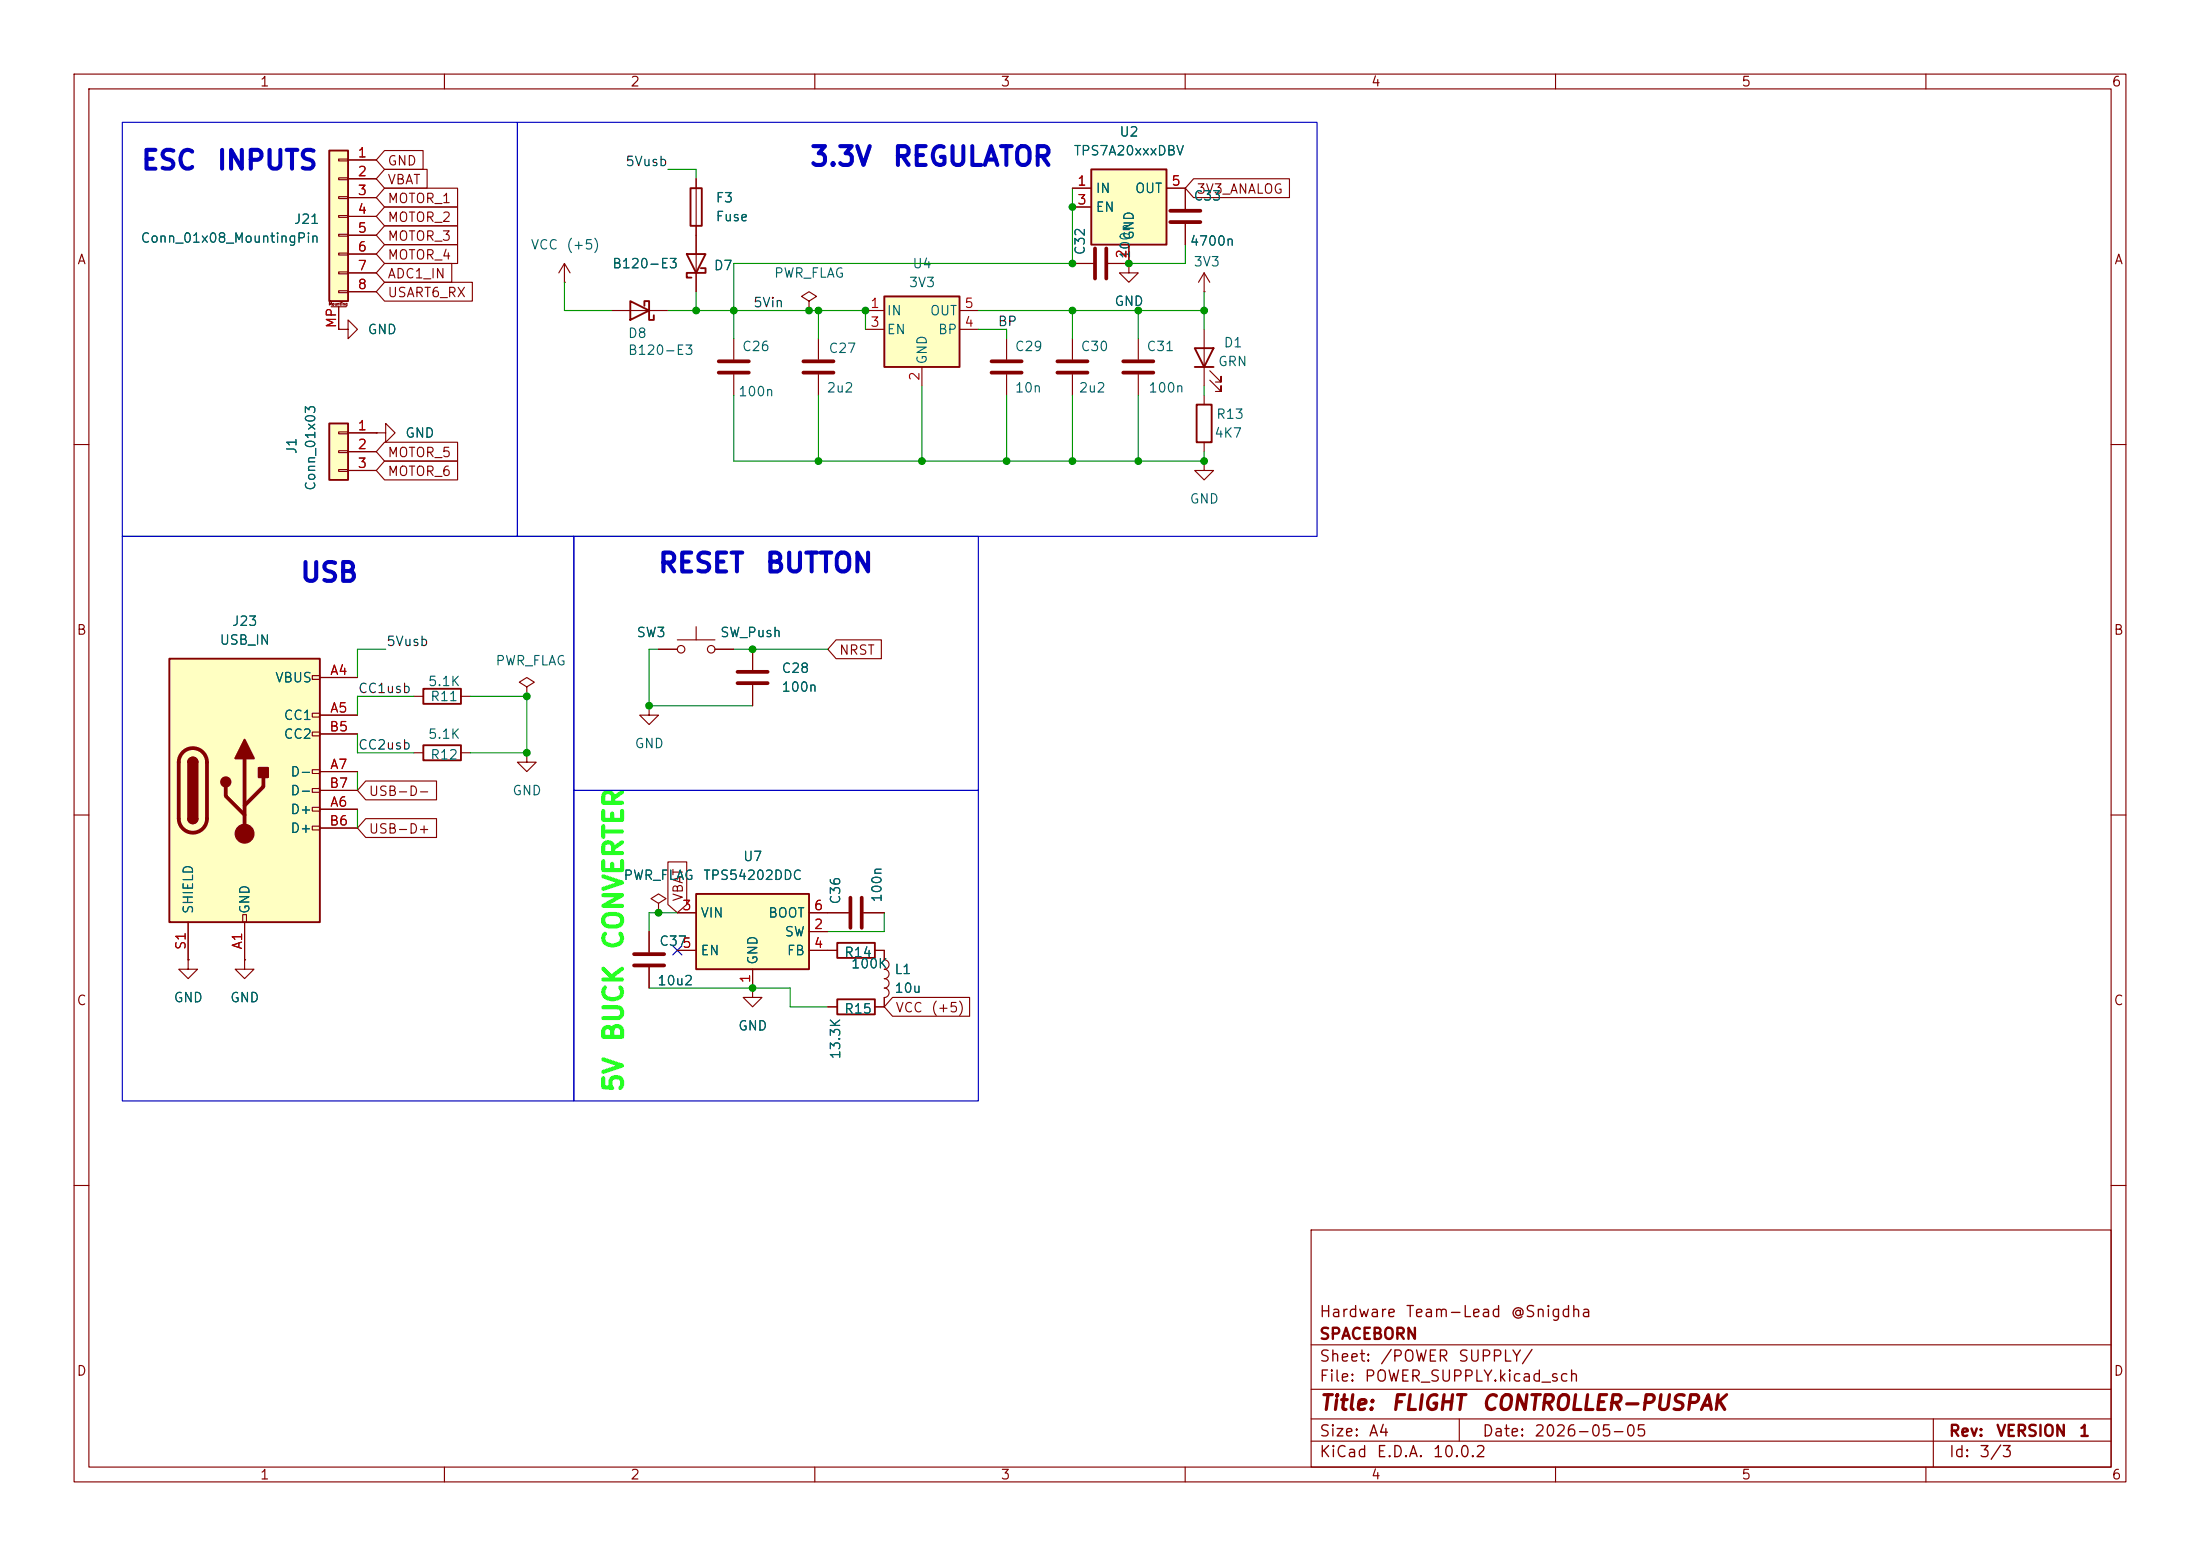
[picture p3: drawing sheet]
<svg xmlns="http://www.w3.org/2000/svg" width="297mm" height="210mm" viewBox="0 0 297 210" stroke-linecap="round" stroke-linejoin="round" font-family="sans-serif">
<g fill="none" stroke="#840000" stroke-width=".15">
<path d="M10 10h277v190h-277zM12 12h273v186h-273zM60 10v2M110 10v2M160 10v2M210 10v2M260 10v2M99.1 45.7v2.8M99.1 50.5v2.8M135.9 45.7v2.8M135.9 50.5v2.8M162.6 44.5v7.6"/>
<path d="M162.6 53.3v1.3M162.6 59.7v1.3M163.3 51.3l1.5 1.5v-.7v.7h-.7M163.3 50l1.5 1.6v-.8v.8h-.7M10 60h2M162.6 62.2v1.3h1.2l-1.2 1.3-1.3-1.3h1.3M162.6 62.2h.1M285 60h2M88.9 87.6h2.5M91.4 86.4h5.1M94 84.6v1.8M96.5 87.6h2.6"/>
<path d="M10 110h2M285 110h2M25.4 129.5v1.3h1.3l-1.3 1.3-1.3-1.3h1.3M25.4 129.5h.1M87.6 125.7v2.8M87.6 130.6v2.8M88.9 121.9l1-.6-1-.6-1 .6 1 .6v1.3M88.9 123.2h.1M101.6 133.4v1.2h1.3l-1.3 1.3-1.3-1.3h1.3M101.6 133.4h.1M111.8 128.3h1.2M118.1 128.3h1.3"/>
<path d="M10 160h2M177 166h108v32h-108zM285 160h2M60 198v2M110 198v2M160 198v2M177 194.5h108M177 191.5h108M177 187.5h108M177 181.5h108M197 191.5v3M210 198v2"/>
<path d="M260 198v2M261 191.5v6.5"/>
<circle cx="91.9" cy="87.6" r=".51"/>
<circle cx="96" cy="87.6" r=".51"/>
</g>
<path d="M97 48.8h4.1M97 50.3h4.1M133.9 48.8h4M133.9 50.3h4M85.6 128.8h4.1M85.6 130.3h4.1" fill="none" stroke="#840000" stroke-width=".51"/>
<path d="M161.3 47h2.5l-1.2 2.5zM161.3 49.5h2.5M161.5 54.6h2.1v5.1h-2.1zM113 127.3h5.1v2h-5.1z" fill="none" stroke="#840000" stroke-width=".25"/>
<path d="M22.9 88.9h20.3v35.6h-20.3z" fill="#ffffc2"/>
<g fill="none" stroke="#840000" stroke-width=".15">
<path d="M153.7 45.7v2.8M153.7 50.5v2.8M42.2 91.2h1v.5h-1zM42.2 96.3h1v.5h-1zM42.2 98.8h1v.5h-1zM43.2 91.4h5.1M43.2 96.5h5.1M43.2 99.1h5.1M42.2 103.9h1v.5h-1zM42.2 106.4h1v.5h-1zM42.2 109h1v.5h-1zM42.2 111.5h1v.5h-1z"/>
<path d="M43.2 109.2h5.1M43.2 104.1h5.1M43.2 111.8h5.1M43.2 106.7h5.1M25.4 124.5v5M32.8 123.4h.5v1.1h-.5zM33 129.5v1.3h1.3l-1.3 1.3-1.3-1.3h1.3M33 129.5h.1M33 124.5v5M111.8 135.9h1.2M111.8 123.2h2.8M116.6 123.2h2.8"/>
<path d="M118.1 135.9h1.3"/>
</g>
<path d="M22.9 88.9h20.3v35.6h-20.3zM25.4 102.9a.64 .64 0 0 1 .6-.7 .64 .64 0 0 1 .7 .7M25.4 110.5a.64 .64 0 0 0 .6 .6 .64 .64 0 0 0 .7-.6M113 134.9h5.1v2h-5.1z" fill="none" stroke="#840000" stroke-width=".25"/>
<path d="M151.6 48.8h4.1M151.6 50.3h4.1M24.7 101.5a1.9 1.9 0 0 1 2.1-.4 1.9 1.9 0 0 1 1.1 1.8v7.6a1.91 1.91 0 0 1-1.9 1.9 1.91 1.91 0 0 1-1.9-1.9v-7.6a1.9 1.9 0 0 1 .6-1.4zM30.5 106.2v1.2l2.5 2.6M33 102.4v10.1M35.6 104.9v1.3l-2.6 2.5M114.8 121.2v4M116.3 121.2v4" fill="none" stroke="#840000" stroke-width=".51"/>
<g fill="#840000" stroke="#840000" stroke-width=".25">
<path d="M25.4 102.9h1.3v7.6h-1.3z"/>
<path d="M25.6 102.4a.64 .64 0 0 1 .7-.1 .64 .64 0 0 1 .4 .6h-1.3z"/>
<path d="M25.4 110.5h1.3a.64 .64 0 0 1-.7 .6 .64 .64 0 0 1-.6-.6z"/>
<path d="M33 99.8l1.3 2.6h-2.6z"/>
<path d="M34.9 103.6h1.3v1.3h-1.3z"/>
<circle cx="30.5" cy="105.5" r=".63"/>
</g>
<circle cx="33" cy="112.5" r="1.27" fill="#840000" stroke="#840000" stroke-width=".15"/>
<path d="M44.4 20.3h2.6v20.3h-2.6z" fill="#ffffc2"/>
<path d="M44.4 20.3h2.6v20.3h-2.6zM85.1 40.6l2.5 1.3-2.5 1.3zM87 41.3v-.7h.6v2.6h.7v-.7M57.1 93h5.1v2h-5.1zM57.1 100.6h5.1v2h-5.1z" fill="none" stroke="#840000" stroke-width=".25"/>
<g fill="none" stroke="#840000" stroke-width=".15">
<path d="M45.7 21.5h1.3v.2h-1.3zM45.7 24h1.3v.3h-1.3zM45.7 26.5h1.3v.3h-1.3zM45.7 29.1h1.3v.2h-1.3zM45.7 31.6h1.3v.3h-1.3zM45.7 34.2h1.3v.2h-1.3zM45.7 36.7h1.3v.3h-1.3zM45.7 39.2h1.3v.3h-1.3zM47 21.6h3.8M47 24.1h3.8M47 26.7h3.8M47 29.2h3.8"/>
<path d="M47 31.8h3.8M47 34.3h3.8M47 36.8h3.8M47 39.4h3.8M76.2 38.1h.1M76.2 35.6l-.8 1.2M76.2 35.6l.8 1.2M76.2 35.6v2.5M44.7 41.4h2M45.7 41.4v3.1M82.5 41.9h7.7M55.9 94h1.2"/>
<path d="M62.2 94h1.3M71.1 92.7l1-.6-1-.7-1 .7 1 .6v1.3M71.1 94h.1M55.9 101.6h1.2M62.2 101.6h1.3M71.1 101.6v1.3h1.3l-1.3 1.2-1.3-1.2h1.3M71.1 101.6h.1"/>
</g>
<path d="M94 120.7h15.2v10.1h-15.2z" fill="#ffffc2"/>
<path d="M92.7 34.3h2.5l-1.2 2.5zM94.6 36.2h.6v.6h-2.5v.7h.6M94 120.7h15.2v10.1h-15.2z" fill="none" stroke="#840000" stroke-width=".25"/>
<g fill="none" stroke="#840000" stroke-width=".15">
<path d="M94 31.8v7.6M110.5 45.7v2.8M110.5 50.5v2.8M87.6 95.3v1.2h1.3l-1.3 1.3-1.2-1.3h1.2M87.6 95.3h.1M101.6 87.6v2.8M101.6 92.5v2.8M91.4 123.2h2.6M91.4 128.3h2.6M101.6 130.8v2.6M109.2 125.7h2.6M109.2 123.2h2.6"/>
<path d="M109.2 128.3h2.6M119.4 128.3v1.2a.64 .64 0 0 1 .6 .7 .64 .64 0 0 1-.6 .6 .64 .64 0 0 1 .6 .7 .64 .64 0 0 1-.6 .6M119.4 132.1a.64 .64 0 0 1 .6 .6 .64 .64 0 0 1-.6 .7 .64 .64 0 0 1 .6 .6 .64 .64 0 0 1-.6 .6v1.3"/>
</g>
<path d="M108.5 48.8h4M108.5 50.3h4M99.6 90.7h4M99.6 92.2h4" fill="none" stroke="#840000" stroke-width=".51"/>
<path d="M44.4 57.2h2.6v7.6h-2.6z" fill="#ffffc2"/>
<path d="M93.2 25.4h1.5v5.1h-1.5zM44.4 57.2h2.6v7.6h-2.6z" fill="none" stroke="#840000" stroke-width=".25"/>
<g fill="none" stroke="#840000" stroke-width=".15">
<path d="M94 24.1v7.7M144.8 35.6h2.8M149.6 35.6h2.8M152.4 35.6v1.2h1.3l-1.3 1.3-1.3-1.3h1.3M152.4 35.6h.1M160 25.4v2.8M160 30.2v2.8M162.6 39.4h.1M162.6 36.8l-.8 1.3M162.6 36.8l.7 1.3M162.6 36.8v2.6M45.7 58.3h1.3v.2h-1.3z"/>
<path d="M45.7 44.5h1.3v-1.3l1.3 1.3-1.3 1.2v-1.2M45.7 44.5h.1M47 58.4h3.8M50.8 58.4h1.3v-1.2l1.2 1.2-1.2 1.3v-1.3M50.8 58.4h.1M109.2 40.6l1-.6-1-.6-1 .6 1 .6v1.3M109.2 41.9h.1M45.7 60.8h1.3v.3h-1.3zM45.7 63.4h1.3v.2h-1.3zM47 61h3.8M47 63.5h3.8"/>
</g>
<path d="M147.8 33.5v4.1M149.4 33.5v4.1M158 28.4h4.1M158 30h4.1" fill="none" stroke="#840000" stroke-width=".51"/>
<path d="M119.4 40h10.1v9.5h-10.1z" fill="#ffffc2"/>
<path d="M119.4 40h10.1v9.5h-10.1z" fill="none" stroke="#840000" stroke-width=".25"/>
<path d="M116.8 41.9h2.6M116.8 44.5h2.6M124.5 49.5v2.6M129.5 41.9h2.6M129.5 44.5h2.6M144.8 45.7v2.8M144.8 50.5v2.8" fill="none" stroke="#840000" stroke-width=".15"/>
<path d="M142.7 48.8h4.1M142.7 50.3h4.1" fill="none" stroke="#840000" stroke-width=".51"/>
<path d="M147.3 22.9h10.2v10.1h-10.2z" fill="#ffffc2"/>
<path d="M147.3 22.9h10.2v10.1h-10.2z" fill="none" stroke="#840000" stroke-width=".25"/>
<g fill="none" stroke="#840000" stroke-width=".15">
<path d="M47 21.6h3.8M47 24.1h3.8M47 26.7h3.8M47 29.2h3.8M47 31.8h3.8M47 34.3h3.8M47 36.8h3.8M47 39.4h3.8M51.9 20.3h5.2v2.6h-5.2l-1.1-1.3zM51.9 22.9h5.8v2.5h-5.8l-1.1-1.3zM51.9 35.6h9.1v2.5h-9.1l-1.1-1.3zM51.9 30.5h9.9v2.5h-9.9l-1.1-1.2z"/>
<path d="M51.9 27.9h9.9v2.6h-9.9l-1.1-1.3zM51.9 33h9.9v2.6h-9.9l-1.1-1.3zM51.9 38.1h11.9v2.5h-11.9l-1.1-1.2zM51.9 25.4h9.9v2.5h-9.9l-1.1-1.2zM94 24.1v1.3M94 30.5v3.8M94 36.8v2.6M144.8 25.4h2.5M144.8 27.9h2.5M144.8 35.6h2.8M149.6 35.6h2.8M152.4 35.6h.1"/>
<path d="M152.4 33v2.6M157.5 25.4h2.5M160 25.4v2.8M160 30.2v2.8M161.1 24.1h13v2.6h-13l-1.1-1.3zM45.7 44.5h.1M45.7 41.4v3.1M47 58.4h3.8M50.8 58.4h.1M51.9 59.7h9.9v2.5h-9.9l-1.1-1.2zM47 61h3.8M47 63.5h3.8"/>
<path d="M51.9 62.2h9.9v2.6h-9.9l-1.1-1.3zM43.2 91.4h5.1M43.2 96.5h5.1M43.2 99.1h5.1M88.9 87.6h2.5M96.5 87.6h2.6M101.6 87.6v2.8M101.6 92.5v2.8M112.9 86.4h6.1v2.5h-6.1l-1.1-1.3zM43.2 109.2h5.1M43.2 104.1h5.1M43.2 111.8h5.1"/>
<path d="M43.2 106.7h5.1M49.4 110.5h9.5v2.5h-9.5l-1.1-1.2zM49.4 105.4h9.5v2.6h-9.5l-1.1-1.3zM90.2 116.3h2.5v5.8l-1.3 1.1-1.2-1.1zM25.4 129.5h.1M25.4 124.5v5M33 129.5h.1M33 124.5v5M87.6 125.7v2.8M87.6 130.6v2.8M88.9 123.2h.1M91.4 123.2h2.6"/>
<path d="M91.4 128.3h2.6M101.6 133.4h.1M101.6 130.8v2.6M109.2 125.7h2.6M109.2 123.2h5.4M109.2 128.3h3.8M111.8 135.9h1.2M116.6 123.2h2.8M118.1 128.3h1.3v1.2M118.1 135.9h1.3M119.4 134.6v1.3M120.5 134.6h10.4v2.6h-10.4l-1.1-1.3z"/>
</g>
<g fill="none" stroke="#009600" stroke-width=".15">
<path d="M76.2 38.1v3.8h6.3M90.2 22.9h3.8v1.2M94 39.4v2.5M144.8 25.4v10.2h-45.7v10.1M160 33v2.6h-7.6M162.6 39.4v5.1M90.2 41.9h26.6v2.6M99.1 53.3v8.9h63.5v-1.2M110.5 41.9v3.8M110.5 53.3v8.9M124.5 52.1v10.1M132.1 41.9h30.5"/>
<path d="M132.1 44.5h3.8v1.2M135.9 53.3v8.9M144.8 41.9v3.8M144.8 53.3v8.9M153.7 41.9v3.8M153.7 53.3v8.9M162.6 52.1v1.2M48.3 99.1v2.5h7.6M52.1 87.6h-3.8v3.8M55.9 94h-7.6v2.5M63.5 94h7.6v7.6h-7.6M88.9 87.6h-1.3v7.7h14"/>
<path d="M99.1 87.6h12.7M48.3 104.1v2.6M48.3 109.2v2.6M87.6 133.4h19.1v2.5h5.1M91.4 123.2h-3.8v2.5M119.4 123.2v2.5h-7.6"/>
</g>
<path d="M90.8 127.7l1.2 1.2M92 127.7l-1.2 1.2" fill="none" stroke="#000084" stroke-width=".15"/>
<path d="M16.5 16.5h53.3v55.9h-53.3zM69.8 16.5h108v55.9h-108zM16.5 72.4h61v76.2h-61zM77.5 72.4h54.6v34.3h-54.6zM77.5 106.7h54.6v41.9h-54.6z" fill="none" stroke="#0000c2" stroke-width=".15"/>
<g fill="#009600" stroke="#009600" stroke-width=".14">
<circle cx="71.1" cy="101.6" r=".46"/>
<circle cx="71.1" cy="94" r=".46"/>
<circle cx="110.5" cy="62.2" r=".46"/>
<circle cx="144.8" cy="41.9" r=".46"/>
<circle cx="116.8" cy="41.9" r=".46"/>
<circle cx="109.2" cy="41.9" r=".46"/>
<circle cx="110.5" cy="41.9" r=".46"/>
<circle cx="124.5" cy="62.2" r=".46"/>
<circle cx="162.6" cy="62.2" r=".46"/>
<circle cx="153.7" cy="62.2" r=".46"/>
<circle cx="135.9" cy="62.2" r=".46"/>
<circle cx="144.8" cy="62.2" r=".46"/>
<circle cx="162.6" cy="41.9" r=".46"/>
<circle cx="152.4" cy="35.6" r=".46"/>
<circle cx="144.8" cy="35.6" r=".46"/>
<circle cx="144.8" cy="27.9" r=".46"/>
<circle cx="153.7" cy="41.9" r=".46"/>
<circle cx="101.6" cy="87.6" r=".46"/>
<circle cx="87.6" cy="95.3" r=".46"/>
<circle cx="101.6" cy="133.4" r=".46"/>
<circle cx="88.9" cy="123.2" r=".46"/>
<circle cx="99.1" cy="41.9" r=".46"/>
<circle cx="94" cy="41.9" r=".46"/>
</g>
<g font-size="2.5" fill="#0000c2">
<text x="18.9" y="23.5">ESC</text>
<text x="29.1" y="23.5">INPUTS</text>
<text x="109.2" y="23">3.3V</text>
<text x="120.4" y="23">REGULATOR</text>
<text x="88.7" y="77.9">RESET</text>
<text x="103.1" y="77.9">BUTTON</text>
<text x="40.4" y="79.2">USB</text>
</g>
<text font-size="2.5" fill="#25ff22" x="84.7" y="147.6" transform="rotate(-90 84.7 147.6)">5V BUCK CONVERTER</text>
<g font-size="2" fill="#840000">
<text x="178" y="190.8">Title:</text>
<text x="187.7" y="190.8">FLIGHT</text>
<text x="199.9" y="190.8">CONTROLLER-PUSPAK</text>
</g>
<g font-size="1.5" fill="#840000">
<text x="178" y="178.2">Hardware</text>
<text x="189.7" y="178.2">Team-Lead</text>
<text x="203.8" y="178.2">@Snigdha</text>
<text x="178" y="184.2">Sheet:</text>
<text x="178" y="181.2">SPACEBORN</text>
<text x="186.2" y="184.2">/POWER</text>
<text x="196.7" y="184.2">SUPPLY/</text>
<text x="178" y="186.9">File:</text>
<text x="184.1" y="186.9">POWER_SUPPLY.kicad_sch</text>
<text x="178" y="197.1">KiCad</text>
<text x="178" y="194.3">Size:</text>
<text x="184.7" y="194.3">A4</text>
<text x="185.7" y="197.1">E.D.A.</text>
<text x="193.3" y="197.1">10.0.2</text>
<text x="200" y="194.3">Date:</text>
<text x="207" y="194.3">2026-05-05</text>
<text x="263" y="194.3">Rev:</text>
<text x="263" y="197.1">Id:</text>
<text x="267.1" y="197.1">3/3</text>
<text x="269.4" y="194.3">VERSION</text>
<text x="280.6" y="194.3">1</text>
</g>
<g font-size="1.3" fill="#840000">
<text x="35" y="12">1</text>
<text x="85" y="12">2</text>
<text x="135" y="12">3</text>
<text x="185" y="12">4</text>
<text x="235" y="12">5</text>
<text x="285" y="12">6</text>
<text x="52.2" y="22.7">GND</text>
<text x="52.2" y="25.2">VBAT</text>
<text x="52.2" y="27.7">MOTOR_1</text>
<text x="161.4" y="26.5">3V3_ANALOG</text>
<text x="10.3" y="36">A</text>
<text x="52.2" y="32.8">MOTOR_3</text>
<text x="52.2" y="30.3">MOTOR_2</text>
<text x="52.2" y="35.4">MOTOR_4</text>
<text x="285.3" y="36">A</text>
<text x="52.2" y="37.9">ADC1_IN</text>
<text x="52.2" y="40.4">USART6_RX</text>
<text x="52.2" y="62">MOTOR_5</text>
<text x="52.2" y="64.6">MOTOR_6</text>
<text x="10.3" y="86">B</text>
<text x="113.2" y="88.7">NRST</text>
<text x="285.3" y="86">B</text>
<text x="49.7" y="107.7">USB-D-</text>
<text x="49.7" y="112.8">USB-D+</text>
<text x="92.5" y="121.8" transform="rotate(-90 92.5 121.8)">VBAT</text>
<text x="10.3" y="136">C</text>
<text x="120.8" y="137">VCC</text>
<text x="125.6" y="137">(+5)</text>
<text x="285.3" y="136">C</text>
<text x="10.3" y="186">D</text>
<text x="285.3" y="186">D</text>
<text x="35" y="200">1</text>
<text x="85" y="200">2</text>
<text x="135" y="200">3</text>
<text x="185" y="200">4</text>
<text x="235" y="200">5</text>
<text x="285" y="200">6</text>
</g>
<g font-size="1.3" fill="#a90000">
<text x="48.2" y="21.6">1</text>
<text x="48.2" y="24.1">2</text>
<text x="48.2" y="26.6">3</text>
<text x="48.2" y="29.2">4</text>
<text x="145.3" y="25.4">1</text>
<text x="145.3" y="27.9">3</text>
<text x="158" y="25.4">5</text>
<text x="48.2" y="31.7">5</text>
<text x="48.2" y="34.3">6</text>
<text x="152.4" y="35" transform="rotate(-90 152.4 35)">2</text>
<text x="48.2" y="36.8">7</text>
<text x="48.2" y="39.3">8</text>
<text x="117.4" y="41.9">1</text>
<text x="130.1" y="41.9">5</text>
<text x="45.7" y="44.4" transform="rotate(-90 45.7 44.4)">MP</text>
<text x="117.4" y="44.4">3</text>
<text x="130.1" y="44.4">4</text>
<text x="124.4" y="51.5" transform="rotate(-90 124.4 51.5)">2</text>
<text x="48.2" y="58.4">1</text>
<text x="48.2" y="60.9">2</text>
<text x="48.2" y="63.5">3</text>
<text x="44.5" y="91.4">A4</text>
<text x="44.4" y="99">B5</text>
<text x="44.5" y="96.5">A5</text>
<text x="44.4" y="106.7">B7</text>
<text x="44.5" y="104.1">A7</text>
<text x="44.4" y="111.7">B6</text>
<text x="44.5" y="109.2">A6</text>
<text x="92" y="123.2">3</text>
<text x="109.8" y="125.7">2</text>
<text x="109.8" y="123.2">6</text>
<text x="25.4" y="128.3" transform="rotate(-90 25.4 128.3)">S1</text>
<text x="33" y="128.3" transform="rotate(-90 33 128.3)">A1</text>
<text x="92" y="128.2">5</text>
<text x="109.8" y="128.2">4</text>
<text x="101.6" y="132.8" transform="rotate(-90 101.6 132.8)">1</text>
</g>
<g font-size="1.3" fill="#0f0f0f">
<text x="84.3" y="22.7">5Vusb</text>
<text x="101.6" y="41.8">5Vin</text>
<text x="134.6" y="44.3">BP</text>
<text x="52.1" y="87.5">5Vusb</text>
<text x="48.3" y="93.9">CC1usb</text>
<text x="48.3" y="101.5">CC2usb</text>
</g>
<g font-size="1.3" fill="#006464">
<text x="144.9" y="21.3">TPS7A20xxxDBV</text>
<text x="151" y="18.8">U2</text>
<text x="96.5" y="27.6">F3</text>
<text x="147.8" y="26.4">IN</text>
<text x="147.8" y="28.9">EN</text>
<text x="153.1" y="26.4">OUT</text>
<text x="161" y="27.4">C33</text>
<text x="18.9" y="33.1">Conn_01x08_MountingPin</text>
<text x="39.6" y="30.5">J21</text>
<text x="71.6" y="34">VCC</text>
<text x="76.4" y="34">(+5)</text>
<text x="96.5" y="30.2">Fuse</text>
<text x="146.8" y="34.5" transform="rotate(-90 146.8 34.5)">C32</text>
<text x="152.9" y="35" transform="rotate(-90 152.9 35)">100n</text>
<text x="153.4" y="32.5" transform="rotate(-90 153.4 32.5)">GND</text>
<text x="160.5" y="33.5">4700n</text>
<text x="82.6" y="36.5">B120-E3</text>
<text x="96.3" y="36.8">D7</text>
<text x="104.4" y="37.8">PWR_FLAG</text>
<text x="122.6" y="39.1">3V3</text>
<text x="123.1" y="36.5">U4</text>
<text x="150.4" y="41.6">GND</text>
<text x="161" y="36.3">3V3</text>
<text x="49.5" y="45.4">GND</text>
<text x="84.7" y="45.9">D8</text>
<text x="100.1" y="47.7">C26</text>
<text x="111.8" y="48">C27</text>
<text x="119.6" y="42.9">IN</text>
<text x="119.6" y="45.4">EN</text>
<text x="125.5" y="42.9">OUT</text>
<text x="126.5" y="45.4">BP</text>
<text x="136.9" y="47.7">C29</text>
<text x="145.8" y="47.7">C30</text>
<text x="154.7" y="47.7">C31</text>
<text x="165.1" y="47.2">D1</text>
<text x="84.7" y="48.2">B120-E3</text>
<text x="99.6" y="53.8">100n</text>
<text x="111.5" y="53.3">2u2</text>
<text x="125.4" y="49.3" transform="rotate(-90 125.4 49.3)">GND</text>
<text x="136.9" y="53.3">10n</text>
<text x="145.6" y="53.3">2u2</text>
<text x="154.9" y="53.3">100n</text>
<text x="164.3" y="49.7">GRN</text>
<text x="54.6" y="59.4">GND</text>
<text x="163.8" y="59.4">4K7</text>
<text x="164.1" y="56.9">R13</text>
<text x="40.3" y="61.4" transform="rotate(-90 40.3 61.4)">J1</text>
<text x="42.9" y="66.3" transform="rotate(-90 42.9 66.3)">Conn_01x03</text>
<text x="160.5" y="68.3">GND</text>
<text x="29.6" y="87.3">USB_IN</text>
<text x="31.2" y="84.8">J23</text>
<text x="85.8" y="86.3">SW3</text>
<text x="97.1" y="86.3">SW_Push</text>
<text x="37.1" y="92.4">VBUS</text>
<text x="57.7" y="92.9">5.1K</text>
<text x="58" y="95">R11</text>
<text x="66.8" y="90.1">PWR_FLAG</text>
<text x="105.4" y="93.7">100n</text>
<text x="105.4" y="91.1">C28</text>
<text x="38.2" y="97.5">CC1</text>
<text x="38.2" y="100">CC2</text>
<text x="57.7" y="100">5.1K</text>
<text x="85.6" y="101.3">GND</text>
<text x="39.1" y="105.1">D-</text>
<text x="39.1" y="107.7">D-</text>
<text x="58" y="102.8">R12</text>
<text x="69.1" y="107.7">GND</text>
<text x="39.1" y="110.2">D+</text>
<text x="39.1" y="112.7">D+</text>
<text x="84.1" y="119.1">PWR_FLAG</text>
<text x="94.8" y="119.1">TPS54202DDC</text>
<text x="100.2" y="116.5">U7</text>
<text x="26.4" y="123.4" transform="rotate(-90 26.4 123.4)">SHIELD</text>
<text x="34" y="123.4" transform="rotate(-90 34 123.4)">GND</text>
<text x="94.5" y="124.2">VIN</text>
<text x="103.6" y="124.2">BOOT</text>
<text x="113.7" y="122.2" transform="rotate(-90 113.7 122.2)">C36</text>
<text x="119.3" y="121.9" transform="rotate(-90 119.3 121.9)">100n</text>
<text x="88.9" y="128">C37</text>
<text x="94.5" y="129.2">EN</text>
<text x="102.6" y="130.3" transform="rotate(-90 102.6 130.3)">GND</text>
<text x="105.8" y="126.7">SW</text>
<text x="106.2" y="129.2">FB</text>
<text x="113.9" y="129.5">R14</text>
<text x="114.8" y="131">100K</text>
<text x="120.7" y="131.8">L1</text>
<text x="23.4" y="135.6">GND</text>
<text x="31" y="135.6">GND</text>
<text x="88.7" y="133.3">10u2</text>
<text x="113.9" y="137.1">R15</text>
<text x="120.7" y="134.3">10u</text>
<text x="99.6" y="139.4">GND</text>
<text x="113.7" y="143.1" transform="rotate(-90 113.7 143.1)">13.3K</text>
</g>
<text font-size=".4" fill="#840000" x="44.3" y="41.3">Mounting</text>
</svg>
